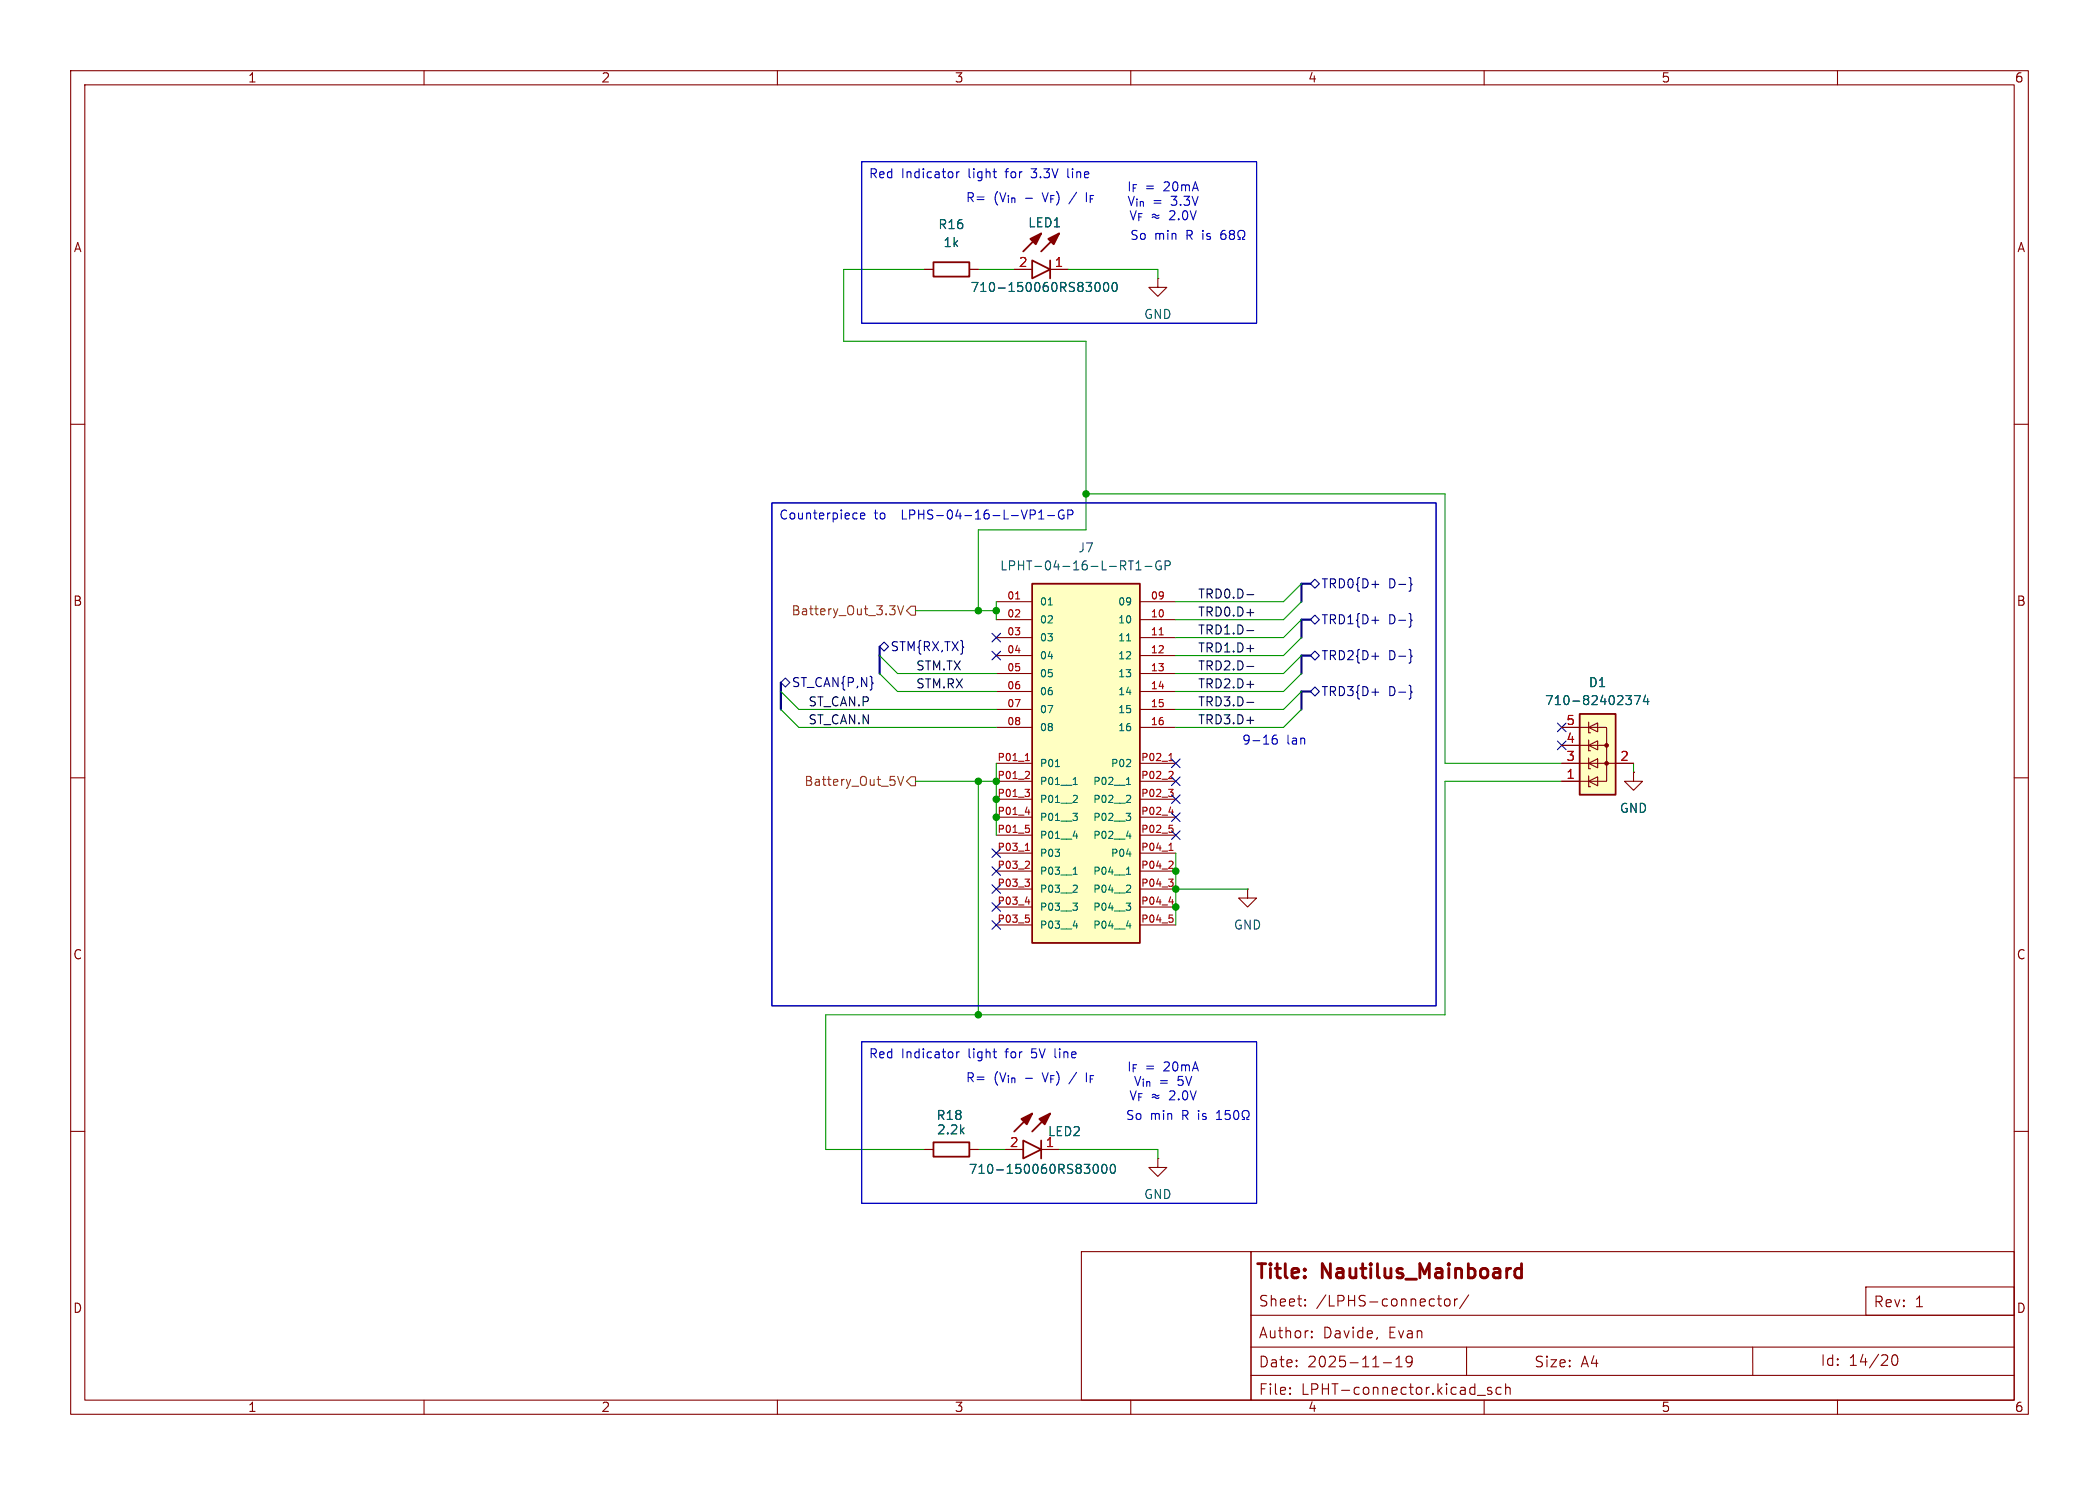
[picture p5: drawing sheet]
<svg xmlns="http://www.w3.org/2000/svg" width="297mm" height="210mm" viewBox="0 0 297 210" stroke-linecap="round" stroke-linejoin="round" font-family="sans-serif">
<g fill="none" stroke="#840000" stroke-width=".15">
<path d="M10 10h277v190h-277zM12 12h273v186h-273zM60 10v2M110 10v2M160 10v2M210 10v2M260 10v2M10 60h2M285 60h2M10 110h2M231.1 109.2v1.3h1.3l-1.3 1.3-1.2-1.3h1.2M231.1 109.2h.1"/>
<path d="M285 110h2M10 160h2M142.2 162.6h2.6M147.3 162.6h2.6M153 177h24v21h-24zM163.8 163.8v1.3h1.3l-1.3 1.3-1.2-1.3h1.2M163.8 163.8h.1M177 177h108v21h-108zM285 160h2M60 198v2M110 198v2M160 198v2"/>
<path d="M177 194.5h108M177 190.5h108M177 186h108M182.5 197l.1 .1-.1 .1M182.5 197v.1v.1M182.5 196.3v.1M182.5 197v.2M182.5 196.3h.1l-.1 .1M184.7 184.6v.1M184.7 184.6h-.1l.1 .1M184.7 183.8v.1M184.7 183.8h-.1l.1 .1"/>
<path d="M185.6 189l.1 .1-.1 .1M185.6 189l-.1 .1 .1 .1M185.6 188.3v.1M185.6 189v.2M185.6 188.3h.1l-.1 .1M185.6 188.3h-.1l.1 .1M194.9 189.1l-.1 .3M195.7 192.7h1.2M197.5 193.3h.9M197.5 192.2l.5-.4v1.5M199.8 192.4l-.3 .3h-.3l-.2-.3v-.3l.1-.2 .4-.1 .2 .1a.99 .99 0 0 1-.3 1.4h-.3M203.4 183.7h.6"/>
<path d="M203.6 183.2v1.3l.1 .1 .3 .1M204.5 183.8a.41 .41 0 0 1 .7 .2v.4a.41 .41 0 0 1-.4 .3 .41 .41 0 0 1-.4-.3v-.4zM205.8 183.7v1M206.2 183.7l-.2 .1-.2 .2M207.5 190.5v4M207.8 183.1l-1.3 2M209 197.3h1.2M210 198v2M211 196.3l-.3-.1-.2 .2v.2l.5 .2 .1 .1-.1 .2-.1 .1-.4-.1M212.4 196.3l-.4-.1-.3 .3v.4l.1 .2 .2 .1 .4-.1M213 196.3a.37 .37 0 0 1 .7 .1v.8M213 195.7v1.5"/>
<path d="M248 190.5v4M260 198v2M264 182h21v4h-21zM267.8 191.7a.36 .36 0 0 1 .4-.1 .36 .36 0 0 1 .3 .3 .77 .77 0 0 1-.5 1.2 .91 .91 0 0 1-.2-1.4z"/>
</g>
<path d="M214.5 179.5l.2-.1 .6 .1M215.3 178.7v2M214.5 180.6l.2 .1 .6-.1" fill="none" stroke="#840000" stroke-width=".4"/>
<path d="M146 157.5l-2.5 2.5M148.6 157.5l-2.6 2.5M144.8 161.3l2.5 1.3-2.5 1.2zM147.3 161.3v2.5" fill="none" stroke="#840000" stroke-width=".25"/>
<g fill="#840000" stroke="#840000" stroke-width=".25">
<path d="M144.5 158.2l1.5-.7-.7 1.5z"/>
<path d="M147.1 158.2l1.5-.7-.8 1.5z"/>
</g>
<path d="M154.8 164.8l.2-.1a.69 .69 0 0 1 .3 1.1l-.2 .1a.69 .69 0 0 1-.3-1.1zM156.1 164.7h.1a.69 .69 0 0 1 .3 1.1l-.2 .1a.69 .69 0 0 1-.3-1.1zM157.2 164.8l.2-.1a.69 .69 0 0 1 .3 1.1l-.2 .1a.69 .69 0 0 1-.3-1.1z" fill="none" stroke="#006464" stroke-width=".15"/>
<path d="M223.5 101h5.1v11.4h-5.1z" fill="#ffffc2"/>
<path d="M132.1 37.1h5.1v2h-5.1zM146 36.8l2.6 1.3-2.6 1.3zM147.3 33l-2.5 2.6M148.6 36.8v2.6M149.9 33l-2.6 2.6M223.5 101h5.1v11.4h-5.1zM132.1 161.5h5.1v2.1h-5.1z" fill="none" stroke="#840000" stroke-width=".25"/>
<g fill="none" stroke="#840000" stroke-width=".15">
<path d="M130.8 38.1h1.3M137.2 38.1h1.2M143.5 38.1h2.5M148.6 38.1h2.5M163.8 39.4v1.2h1.3l-1.3 1.3-1.2-1.3h1.2M163.8 39.4h.1M221 110.5h3.8M221 108h10.1M221 105.4h3.8M221 102.9h3.8M224.8 109.7v1.6h.2M224.8 105.4h2.5v5.1h-2.5"/>
<path d="M224.8 110.5l1.3-.6v1.2zM224.8 108l1.3-.7v1.3zM224.8 107.2v1.5h.2M224.8 104.6v1.6h.2M224.8 105.4l1.3-.6v1.2zM224.8 102.1v1.5h.2M224.8 102.9h2.5v2.5M224.8 102.9l1.3-.7v1.3zM176.5 125.7v1.3h1.3l-1.3 1.3-1.2-1.3h1.2M176.5 125.7h.1M130.8 162.6h1.3M137.2 162.6h1.2"/>
</g>
<g fill="#840000" stroke="#840000" stroke-width=".15">
<circle cx="227.3" cy="107.9" r=".25"/>
<circle cx="227.3" cy="105.4" r=".25"/>
</g>
<path d="M155.1 40l.1-.1a.69 .69 0 0 1 .3 1.2l-.1 .1a.69 .69 0 0 1-.3-1.1zM156.3 40l.1-.1a.69 .69 0 0 1 .3 1.2l-.1 .1a.69 .69 0 0 1-.3-1.1zM157.5 40.1l.2-.2a.69 .69 0 0 1 .3 1.2l-.2 .1a.69 .69 0 0 1-.3-1.1zM230.1 98.4h.7l-.4 .5 .4 .1v.4l-.2 .2h-.4M231.3 98.4h.8l-.5 1.2M232.8 98.3l-.3 .9h.8M233.1 98.8v.8" fill="none" stroke="#006464" stroke-width=".15"/>
<g fill="#840000" stroke="#840000" stroke-width=".25">
<path d="M145.8 33.8l1.5-.8-.7 1.5z"/>
<path d="M148.3 33.8l1.6-.8-.8 1.5z"/>
</g>
<path d="M146 82.6h15.3v50.8h-15.3z" fill="#ffffc2"/>
<path d="M146 82.6h15.3v50.8h-15.3z" fill="none" stroke="#840000" stroke-width=".25"/>
<g fill="none" stroke="#840000" stroke-width=".15">
<path d="M130.8 38.1h1.3M137.2 38.1h1.2M143.5 38.1h2.5M148.6 38.1h2.5M141 85.1h5M141 87.6h5M141 90.2h5M141 92.7h5M141 95.3h5M141 97.8h5M161.3 85.1h5.1M161.3 87.6h5.1"/>
<path d="M161.3 90.2h5.1M161.3 92.7h5.1M161.3 95.3h5.1M161.3 97.8h5.1M141 100.3h5M141 102.9h5M141 108h5M141 110.5h5M141 113h5M141 115.6h5M141 118.1h5M161.3 100.3h5.1"/>
<path d="M161.3 102.9h5.1M161.3 108h5.1M161.3 110.5h5.1M161.3 113h5.1M161.3 115.6h5.1M161.3 118.1h5.1M221 102.9h2.5M221 108h2.5M221 110.5h2.5M221 105.4h2.5M228.6 108h2.5M231.1 109.2h.1"/>
<path d="M141 120.7h5M141 123.2h5M141 125.7h5M141 128.3h5M141 130.8h5M161.3 120.7h5.1M161.3 123.2h5.1M161.3 125.7h5.1M161.3 128.3h5.1M161.3 130.8h5.1M130.8 162.6h1.3M137.2 162.6h1.2"/>
<path d="M142.2 162.6h2.6M147.3 162.6h2.6"/>
</g>
<g fill="none" stroke="#006464" stroke-width=".15">
<path d="M155.1 40l.1-.1a.69 .69 0 0 1 .3 1.2l-.1 .1a.69 .69 0 0 1-.3-1.1zM156.3 40l.1-.1a.69 .69 0 0 1 .3 1.2l-.1 .1a.69 .69 0 0 1-.3-1.1zM157.5 40.1l.2-.2a.69 .69 0 0 1 .3 1.2l-.2 .1a.69 .69 0 0 1-.3-1.1zM159.7 79.3h.7M160.7 79.7l.4-.4v1.3M164.3 79.4a.62 .62 0 0 0-.8 .4 .62 .62 0 0 0 .5 .8l.3-.1v-.5h-.2M164.9 80l.6-.1 .1-.2-.1-.3-.2-.1h-.4v1.3M148.3 85.6h.6M159.4 90.6h.6M160.7 80.6h.8M162 80.1h1M230.1 98.4h.7l-.4 .5 .4 .1v.4l-.2 .2h-.4"/>
<path d="M231.3 98.4h.8l-.5 1.2M232.8 98.3l-.3 .9h.8M233.1 98.8v.8M149.3 108.4h.6M151.8 115h.6l-.3 .4M151.9 111h.5M151.9 118.2h.6M152.3 112.5l.1 .2v.2l-.6 .6h.6M152.3 115.5l.1 .1-.1 .4M159.4 115h.6l-.4 .4M159.4 111h.6M159.4 118.2h.6"/>
<path d="M159.6 110.1l.1-.2v1.1M159.8 112.5l.2 .2-.1 .2-.5 .6h.6M159.8 115.4l.2 .2v.2l-.2 .2M159.9 117.9v.7M151.8 127.7h.6l-.3 .4M151.9 123.7h.5M151.9 130.9h.6M152.3 125.2l.1 .2v.2l-.6 .6h.6M152.3 128.2l.1 .1-.1 .4M159.4 127.7h.6l-.4 .4M159.4 123.7h.6M159.4 130.9h.6"/>
<path d="M159.6 122.8l.1-.2v1.1M159.8 125.2l.2 .2-.1 .2-.5 .6h.6M159.8 128.1l.2 .2v.2l-.2 .2M159.9 130.6v.7M154.8 164.8l.2-.1a.69 .69 0 0 1 .3 1.1l-.2 .1a.69 .69 0 0 1-.3-1.1zM156.1 164.7h.1a.69 .69 0 0 1 .3 1.1l-.2 .1a.69 .69 0 0 1-.3-1.1zM157.2 164.8l.2-.1a.69 .69 0 0 1 .3 1.1l-.2 .1a.69 .69 0 0 1-.3-1.1z"/>
</g>
<g fill="none" stroke="#a90000" stroke-width=".15">
<path d="M143.7 84.7h.6M164 89.8h.6M145 111.6h.7l-.4 .4M145.1 107.6h.6M145.1 114.8h.6M145.1 116.7h.5M145.3 106.7l.1-.2v1.1M145.3 119.4l.1-.2v1.1M145.5 109.1l.2 .2-.1 .2-.6 .6h.7M145.5 117.1l.2 .2v.2l-.2 .2M145.6 112.1l.1 .1-.1 .4M165.4 111.6h.6l-.4 .4"/>
<path d="M165.4 107.6h.6M165.4 114.8h.6M165.5 116.7h.4M165.6 106.7l.1-.2v1.1M165.6 119.4l.1-.2v1.1M165.8 109.1l.2 .2-.1 .2-.5 .6h.6M165.8 117.1l.2 .2v.2l-.2 .2M165.9 112.1l.1 .1-.1 .4M145 124.3h.7l-.4 .4M145.1 120.3h.6M145.1 127.5h.6M145.1 129.4h.5"/>
<path d="M145.5 121.8l.2 .2-.1 .2-.6 .6h.7M145.5 129.8l.2 .2v.2l-.2 .2M145.6 124.8l.1 .1-.1 .4M165.4 124.3h.6l-.4 .4M165.4 120.3h.6M165.4 127.5h.6M165.5 129.4h.4M165.8 121.8l.2 .2-.1 .2-.5 .6h.6M165.8 129.8l.2 .2v.2l-.2 .2M165.9 124.8l.1 .1-.1 .4"/>
</g>
<g fill="none" stroke="#000084" stroke-width=".15">
<path d="M110.5 96.5l.6-.6 .7 .6-.7 .7zM124.5 91.4l.6-.6 .6 .6-.6 .7zM140.4 92.1l1.2 1.2M140.4 89.6l1.2 1.2M141.6 92.1l-1.2 1.2M141.6 89.6l-1.2 1.2M185.4 87.6l.7-.6 .6 .6-.6 .7zM185.4 97.8l.7-.6 .6 .6-.6 .6zM185.4 92.7l.7-.6 .6 .6-.6 .6zM185.4 82.6l.7-.7 .6 .7-.6 .6zM194.1 87.7h1M194.1 97.9h1"/>
<path d="M194.1 92.8h1M194.1 82.6h1M199.4 86.8l.2 .1v.6l.2 .2-.2 .2v.6l-.2 .2M199.4 81.7l.2 .2v.6l.2 .1-.2 .2v.6l-.2 .2M199.4 91.8l.2 .2v.6l.2 .2-.2 .2v.6l-.2 .2M199.4 96.9l.2 .2v.6l.2 .2-.2 .2v.6l-.2 .2M165.8 115l1.2 1.2M165.8 117.5l1.2 1.2M165.8 109.9l1.2 1.2M165.8 112.4l1.2 1.2M165.8 107.3l1.2 1.3M167 115l-1.2 1.2"/>
<path d="M167 117.5l-1.2 1.2M167 109.9l-1.2 1.2M167 112.4l-1.2 1.2M167 107.3l-1.2 1.3M220.4 102.3l1.2 1.2M220.4 104.8l1.2 1.2M221.6 102.3l-1.2 1.2M221.6 104.8l-1.2 1.2M140.4 122.6l1.2 1.2M140.4 130.2l1.2 1.2M140.4 127.7l1.2 1.2M140.4 125.1l1.2 1.2"/>
<path d="M140.4 120l1.2 1.3M141.6 122.6l-1.2 1.2M141.6 130.2l-1.2 1.2M141.6 127.7l-1.2 1.2M141.6 125.1l-1.2 1.2M141.6 120l-1.2 1.3"/>
</g>
<path d="M125.9 85.7h.7l-.4 .5M126.5 86.2l.1 .2v.3l-.1 .2M127 85.7l.4 1.2 .5-1.2M128.9 85.7h.6v1.3h-.6l-.6-.6zM127 109.8l.4 1.3 .5-1.3M128.9 109.9h.6v1.2h-.6l-.6-.6z" fill="none" stroke="#725600" stroke-width=".15"/>
<path d="M176.4 99.3h1M176.4 94.3h1M176.4 89.2h1M176.4 84.1h1" fill="none" stroke="#0f0f0f" stroke-width=".15"/>
<path d="M110.5 96.5v3.8M124.5 91.4v3.9M185.4 82.6h-1.3v2.5M185.4 87.6h-1.3v2.6M185.4 92.7h-1.3v2.6M185.4 97.8h-1.3v2.5" fill="none" stroke="#000084" stroke-width=".3"/>
<g fill="none" stroke="#009600" stroke-width=".15">
<path d="M130.8 38.1h-11.4v10.2h34.3v26.6h-15.3v11.5M138.4 38.1h5.1M151.1 38.1h12.7v1.3M153.7 69.9h50.8v38.1h16.5M110.5 97.8l2.5 2.5h28M124.5 95.3l2.5 2.5h14M124.5 92.7l2.5 2.6h14M129.5 86.4h11.5M141 85.1v2.5M184.1 95.3l-2.5 2.5h-15.2M184.1 92.7l-2.5 2.6h-15.2M184.1 97.8l-2.5 2.5h-15.2"/>
<path d="M184.1 85.1l-2.5 2.5h-15.2M184.1 82.6l-2.5 2.5h-15.2M184.1 87.6l-2.5 2.6h-15.2M184.1 90.2l-2.5 2.5h-15.2M110.5 100.3l2.5 2.6h28M129.5 110.5h11.5M138.4 110.5v33M141 108v10.1M184.1 100.3l-2.5 2.6h-15.2M221 110.5h-16.5v33h-87.7v19.1h14M231.1 108v1.2M166.4 120.7v10.1"/>
<path d="M166.4 125.7h10.1M138.4 162.6h3.8M149.9 162.6h13.9v1.2"/>
</g>
<g fill="none" stroke="#0000c2" stroke-width=".15">
<path d="M121.9 22.9h55.9v22.8h-55.9zM135.4 24.3v.8M135.7 24.3h-.2l-.1 .2M140.5 24.3h.5M140.9 25.1h.1M151.1 23.9v1.1l.2 .1M153.7 27.3v1.2M173.3 32.6a.5 .5 0 0 0-.6 .5v.5l.2 .2 .3 .1 .2-.2 .1-.4-.2-.2h-.3l-.3 .2M174.2 33.1l-.2-.2 .2-.3h.2l.3 .2-.3 .3M174.2 33.1l-.2 .3v.3l.2 .2 .4-.1 .1-.2v-.2l-.3-.3M174.2 33.1h.2M175.2 33.9h.3v-.3a.54 .54 0 0 1-.3-.7 .54 .54 0 0 1 .7-.3 .58 .58 0 0 1-.1 1v.3h.3"/>
<path d="M109.2 71.1h94v71.1h-94zM121.2 72.5l.1 .1M121.3 73.3l-.1 .1M121.8 73l.6-.1-.1-.3-.4-.1-.1 .2v.6h.5M147 73.4h.7M147 72.5l.3-.4v1.3M148.3 72.9h.9M150.5 72.2a.62 .62 0 0 0-.8 .4 .62 .62 0 0 0 .5 .8l.3-.1v-.4h-.2M151.1 72.8l.6-.1 .1-.2v-.3l-.2-.1h-.5v1.3M180.6 104a.5 .5 0 0 0-.6 .5v.5l.1 .2h.4l.2-.1v-.4l-.1-.2-.4-.1-.2 .3M121.9 147.3h55.9v22.9h-55.9zM135.4 148.7v.9"/>
<path d="M135.7 148.7l-.2 .1-.1 .2M140.5 148.7h.5M140.9 149.6h.1M149.3 148.3v1.1l.2 .2M153.7 151.7v1.3M172.1 158.3h.8M172.1 157.4l.4-.4v1.3M174 157h-.6l-.1 .7 .2-.2 .5 .1 .1 .2-.1 .4-.2 .1h-.3l-.2-.1M174.7 157.2l.2-.2a.69 .69 0 0 1 .3 1.2l-.2 .1a.69 .69 0 0 1-.3-1.1zM175.8 158.3h.3v-.2a.54 .54 0 0 1-.3-.8 .54 .54 0 0 1 .8-.2 .58 .58 0 0 1-.2 1v.2h.3"/>
</g>
<g fill="#009600" stroke="#009600" stroke-width=".15">
<circle cx="141" cy="115.6" r=".46"/>
<circle cx="166.4" cy="125.7" r=".46"/>
<circle cx="166.4" cy="123.2" r=".46"/>
<circle cx="166.4" cy="128.3" r=".46"/>
<circle cx="138.4" cy="143.5" r=".46"/>
<circle cx="153.7" cy="69.9" r=".46"/>
<circle cx="138.4" cy="86.4" r=".46"/>
<circle cx="141" cy="86.4" r=".46"/>
<circle cx="141" cy="113" r=".46"/>
<circle cx="141" cy="110.5" r=".46"/>
<circle cx="138.4" cy="110.5" r=".46"/>
</g>
<g font-size="2.8" fill="#840000">
<text x="177.5" y="181.4">Title:</text>
<text x="187.2" y="181.4">Nautilus_Mainboard</text>
</g>
<g font-size="2.1" fill="#840000">
<text x="178" y="185">Sheet:</text>
<text x="186.2" y="185">/LPHS-connector/</text>
<text x="265" y="185.1">Rev:</text>
<text x="270.9" y="185.1">1</text>
<text x="178" y="189.5">Author:</text>
<text x="187.2" y="189.5">Davide,</text>
<text x="196.5" y="189.5">Evan</text>
<text x="178" y="193.6">Date:</text>
<text x="178" y="197.5">File:</text>
<text x="184.1" y="197.5">LPHT-connector.kicad_sch</text>
<text x="185" y="193.6">2025-11-19</text>
<text x="217" y="193.6">Size:</text>
<text x="223.7" y="193.6">A4</text>
<text x="257.5" y="193.4">Id:</text>
<text x="261.6" y="193.4">14/20</text>
</g>
<g font-size="1.8" fill="#840000">
<text x="35" y="11.9">1</text>
<text x="85" y="11.9">2</text>
<text x="135" y="11.9">3</text>
<text x="185" y="11.9">4</text>
<text x="235" y="11.9">5</text>
<text x="285" y="11.9">6</text>
<text x="10.3" y="35.9">A</text>
<text x="285.3" y="35.9">A</text>
<text x="10.3" y="85.9">B</text>
<text x="285.3" y="85.9">B</text>
<text x="10.3" y="135.9">C</text>
<text x="285.3" y="135.9">C</text>
<text x="10.3" y="185.9">D</text>
<text x="285.3" y="185.9">D</text>
<text x="35" y="199.9">1</text>
<text x="85" y="199.9">2</text>
<text x="135" y="199.9">3</text>
<text x="185" y="199.9">4</text>
<text x="235" y="199.9">5</text>
<text x="285" y="199.9">6</text>
</g>
<g font-size="1.8" fill="#0000c2">
<text x="122.9" y="25.5">Red</text>
<text x="127.6" y="25.5">Indicator</text>
<text x="136.6" y="28.8">R=</text>
<text x="137.1" y="25.5">light</text>
<text x="140.6" y="28.8">(V_{in}</text>
<text x="142.6" y="25.5">for</text>
<text x="145.1" y="28.8">-</text>
<text x="146.4" y="25.5">3.3V</text>
<text x="147.8" y="28.8">V_{F})</text>
<text x="151.7" y="25.5">line</text>
<text x="151.8" y="28.8">/</text>
<text x="154.3" y="28.8">I_{F}</text>
<text x="159.4" y="27.3">I_{F}</text>
<text x="159.4" y="29.3">V_{in}</text>
<text x="162" y="27.3">=</text>
<text x="163.1" y="29.3">=</text>
<text x="164.8" y="27.3">20mA</text>
<text x="165.8" y="29.3">3.3V</text>
<text x="159.7" y="31.4">V_{F}</text>
<text x="159.8" y="34.1">So</text>
<text x="162.8" y="31.4">þÿ&quot;H</text>
<text x="163.4" y="34.1">min</text>
<text x="165.6" y="31.4">2.0V</text>
<text x="168" y="34.1">R is</text>
<text x="110.2" y="73.8">Counterpiece</text>
<text x="123.7" y="73.8">to</text>
<text x="127.9" y="73.8">LPHS-04-16-L-VP1-GP</text>
<text x="175.7" y="105.5">9-16</text>
<text x="182" y="105.5">lan</text>
<text x="122.9" y="150">Red</text>
<text x="127.6" y="150">Indicator</text>
<text x="137.1" y="150">light</text>
<text x="142.6" y="150">for</text>
<text x="146.4" y="150">5V</text>
<text x="149.9" y="150">line</text>
<text x="136.6" y="153.3">R=</text>
<text x="140.6" y="153.3">(V_{in}</text>
<text x="145.1" y="153.3">-</text>
<text x="147.8" y="153.3">V_{F})</text>
<text x="151.8" y="153.3">/</text>
<text x="154.3" y="153.3">I_{F}</text>
<text x="159.4" y="151.7">I_{F}</text>
<text x="159.7" y="155.8">V_{F}</text>
<text x="160.3" y="153.8">V_{in}</text>
<text x="162" y="151.7">=</text>
<text x="162.8" y="155.8">þÿ&quot;H</text>
<text x="164" y="153.8">=</text>
<text x="164.8" y="151.7">20mA</text>
<text x="165.6" y="155.8">2.0V</text>
<text x="166.7" y="153.8">5V</text>
<text x="159.2" y="158.6">So</text>
<text x="162.7" y="158.6">min</text>
<text x="167.4" y="158.6">R is</text>
</g>
<g font-size="1.8" fill="#006464">
<text x="132.7" y="32.6">R16</text>
<text x="133.4" y="35.2">1k</text>
<text x="145.4" y="32.4">LED1</text>
<text x="137.2" y="41.5">710-150060RS83000</text>
<text x="161.8" y="45.3">GND</text>
<text x="141.4" y="80.9">LPHT-04-16-L-RT1-GP</text>
<text x="152.5" y="78.3">J7</text>
<text x="218.5" y="99.9">710-82402374</text>
<text x="224.7" y="97.4">D1</text>
<text x="229.1" y="115.2">GND</text>
<text x="174.5" y="131.7">GND</text>
<text x="132.4" y="158.6">R18</text>
<text x="132.5" y="160.6">2.2k</text>
<text x="148.2" y="160.9">LED2</text>
<text x="137" y="166.2">710-150060RS83000</text>
<text x="161.8" y="169.8">GND</text>
</g>
<g font-size="1.8" fill="#a90000">
<text x="144.1" y="37.8">2</text>
<text x="149.2" y="37.8">1</text>
<text x="221.5" y="107.7">3</text>
<text x="221.5" y="105.2">4</text>
<text x="221.5" y="102.6">5</text>
<text x="229.2" y="107.7">2</text>
<text x="221.5" y="110.2">1</text>
<text x="142.8" y="162.3">2</text>
<text x="147.9" y="162.3">1</text>
</g>
<g font-size="1.8" fill="#000084">
<text x="186.9" y="83.4">TRD0{D+</text>
<text x="196.5" y="83.4">D-}</text>
<text x="186.9" y="88.5">TRD1{D+</text>
<text x="196.5" y="88.5">D-}</text>
<text x="125.9" y="92.3">STM{RX,TX}</text>
<text x="186.9" y="93.6">TRD2{D+</text>
<text x="196.5" y="93.6">D-}</text>
<text x="112" y="97.4">ST_CAN{P,N}</text>
<text x="186.9" y="98.7">TRD3{D+</text>
<text x="196.5" y="98.7">D-}</text>
</g>
<g font-size="1.8" fill="#725600">
<text x="111.9" y="87.2">Battery_Out_3.3V</text>
<text x="113.7" y="111.4">Battery_Out_5V</text>
</g>
<g font-size="1.8" fill="#0f0f0f">
<text x="169.4" y="87.3">TRD0.D+</text>
<text x="169.4" y="89.8">TRD1.D-</text>
<text x="169.4" y="84.7">TRD0.D-</text>
<text x="129.5" y="94.9">STM.TX</text>
<text x="169.4" y="94.9">TRD2.D-</text>
<text x="169.4" y="92.4">TRD1.D+</text>
<text x="114.3" y="100">ST_CAN.P</text>
<text x="129.5" y="97.4">STM.RX</text>
<text x="169.4" y="100">TRD3.D-</text>
<text x="169.4" y="97.4">TRD2.D+</text>
<text x="114.3" y="102.5">ST_CAN.N</text>
<text x="169.4" y="102.5">TRD3.D+</text>
</g>
<g font-size="1.4" fill="#a90000">
<text x="142.4" y="84.8">01</text>
<text x="142.4" y="87.4">02</text>
<text x="142.4" y="89.9">03</text>
<text x="162.7" y="84.8">09</text>
<text x="162.7" y="87.4">10</text>
<text x="162.7" y="89.9">11</text>
<text x="142.4" y="92.5">04</text>
<text x="142.4" y="95">05</text>
<text x="162.7" y="92.5">12</text>
<text x="162.7" y="95">13</text>
<text x="142.4" y="97.5">06</text>
<text x="142.4" y="100.1">07</text>
<text x="162.7" y="97.5">14</text>
<text x="162.7" y="100.1">15</text>
<text x="141" y="107.7">P01_1</text>
<text x="142.4" y="102.6">08</text>
<text x="161.4" y="107.7">P02_1</text>
<text x="162.7" y="102.6">16</text>
<text x="141" y="110.2">P01_2</text>
<text x="141" y="112.8">P01_3</text>
<text x="161.4" y="110.2">P02_2</text>
<text x="161.4" y="112.8">P02_3</text>
<text x="141" y="115.3">P01_4</text>
<text x="141" y="117.9">P01_5</text>
<text x="161.4" y="115.3">P02_4</text>
<text x="161.4" y="117.9">P02_5</text>
<text x="141" y="120.4">P03_1</text>
<text x="141" y="122.9">P03_2</text>
<text x="141" y="125.5">P03_3</text>
<text x="161.4" y="120.4">P04_1</text>
<text x="161.4" y="122.9">P04_2</text>
<text x="161.4" y="125.5">P04_3</text>
<text x="141" y="128">P03_4</text>
<text x="141" y="130.6">P03_5</text>
<text x="161.4" y="128">P04_4</text>
<text x="161.4" y="130.6">P04_5</text>
</g>
<g font-size="1.4" fill="#006464">
<text x="147.1" y="85.8">01</text>
<text x="147.1" y="88.4">02</text>
<text x="158.1" y="85.8">09</text>
<text x="158.1" y="88.4">10</text>
<text x="147.1" y="90.9">03</text>
<text x="147.1" y="93.4">04</text>
<text x="147.1" y="96">05</text>
<text x="158.1" y="90.9">11</text>
<text x="158.1" y="93.4">12</text>
<text x="158.1" y="96">13</text>
<text x="147.1" y="98.5">06</text>
<text x="147.1" y="101.1">07</text>
<text x="158.1" y="98.5">14</text>
<text x="158.1" y="101.1">15</text>
<text x="147.1" y="103.6">08</text>
<text x="158.1" y="103.6">16</text>
<text x="147.1" y="108.7">P01</text>
<text x="147.1" y="111.2">P01__1</text>
<text x="147.1" y="113.8">P01__2</text>
<text x="154.6" y="111.2">P02__1</text>
<text x="154.6" y="113.8">P02__2</text>
<text x="157.1" y="108.7">P02</text>
<text x="147.1" y="116.3">P01__3</text>
<text x="147.1" y="118.8">P01__4</text>
<text x="154.6" y="116.3">P02__3</text>
<text x="154.6" y="118.8">P02__4</text>
<text x="147.1" y="121.4">P03</text>
<text x="147.1" y="123.9">P03__1</text>
<text x="154.6" y="123.9">P04__1</text>
<text x="157.1" y="121.4">P04</text>
<text x="147.1" y="126.5">P03__2</text>
<text x="147.1" y="129">P03__3</text>
<text x="147.1" y="131.5">P03__4</text>
<text x="154.6" y="126.5">P04__2</text>
<text x="154.6" y="129">P04__3</text>
<text x="154.6" y="131.5">P04__4</text>
</g>
</svg>
